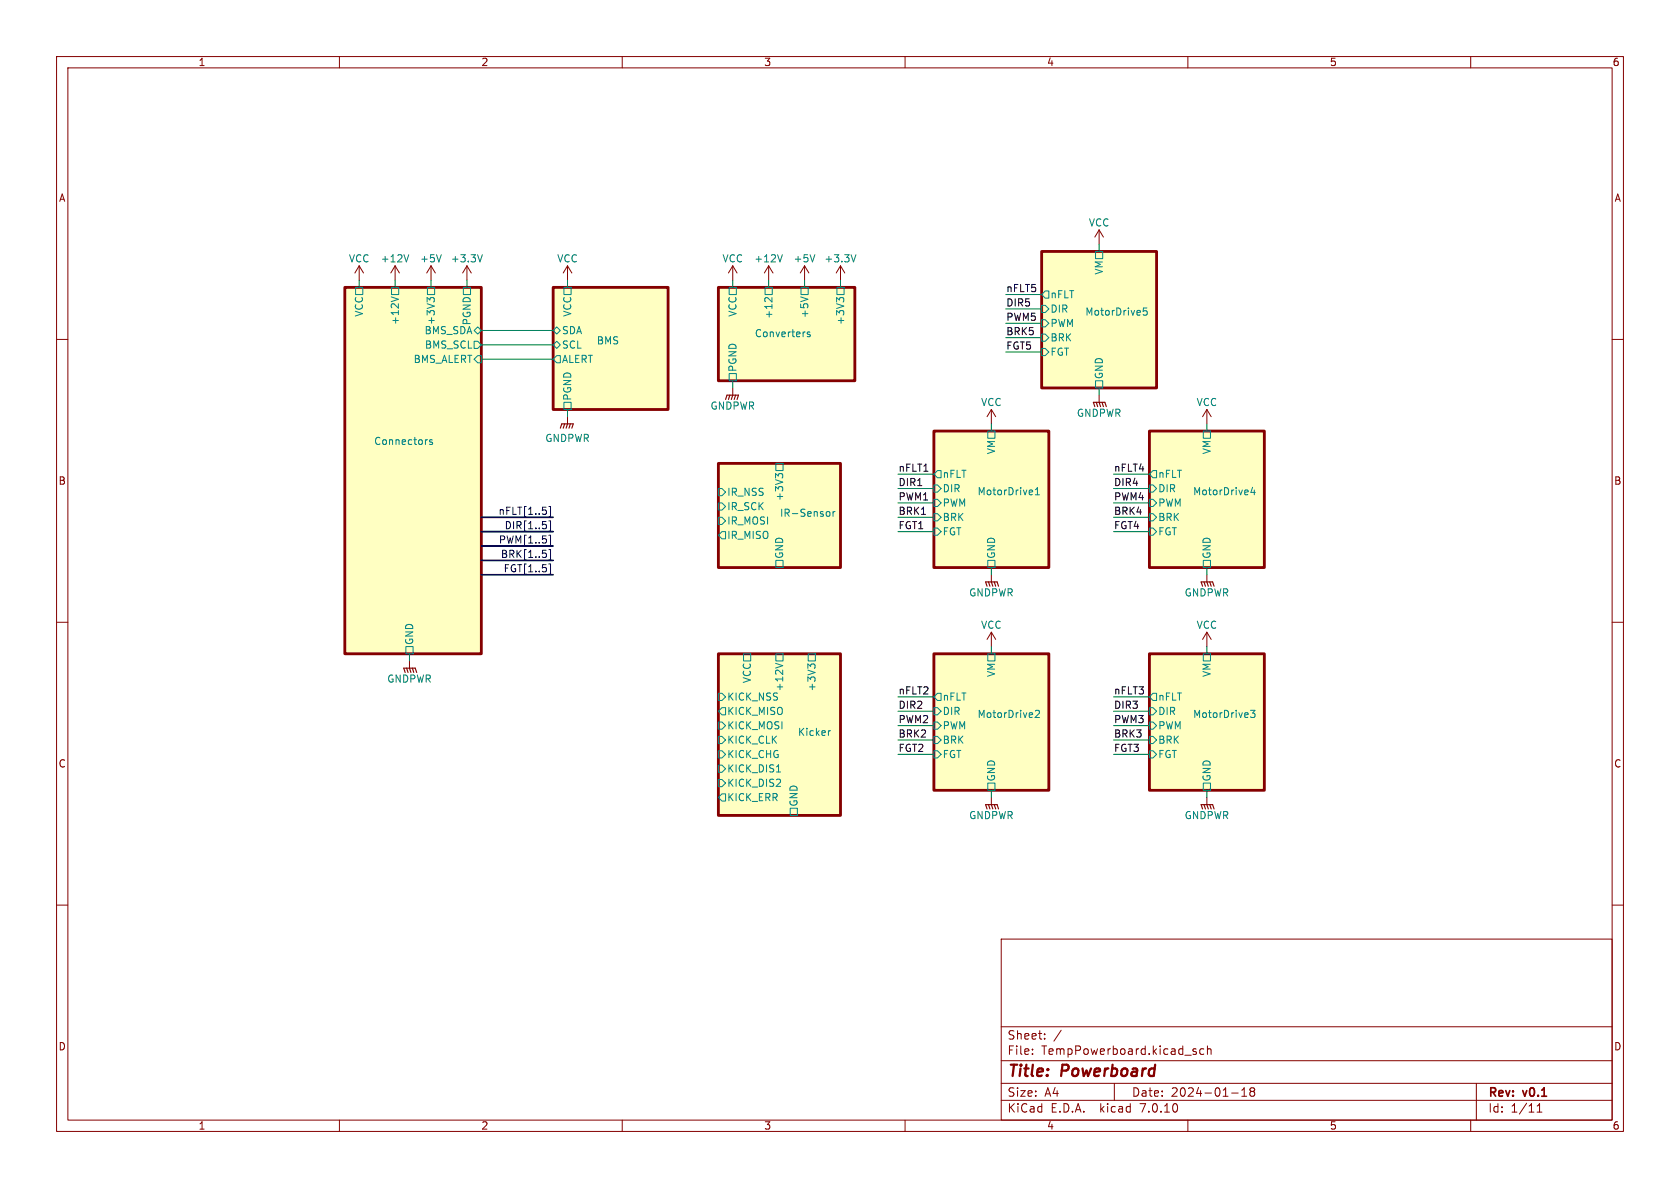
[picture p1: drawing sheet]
<svg xmlns="http://www.w3.org/2000/svg" width="297mm" height="210mm" viewBox="0 0 297 210" stroke-linecap="round" stroke-linejoin="round" font-family="sans-serif">
<g fill="none" stroke="#840000" stroke-width=".18">
<path d="M10 10h277v190h-277zM12 12h273v186h-273zM60 10v2M110 10v2M160 10v2M210 10v2M260 10v2M10 60h2M63.5 47l-.8 1.3M63.5 47v2.5M63.5 47l.8 1.3M69.8 47l-.7 1.3"/>
<path d="M69.8 47v2.5M69.8 47l.8 1.3M76.2 47l-.8 1.3M76.2 47v2.5M76.2 47l.8 1.3M82.5 47l-.7 1.3M82.5 47v2.5M82.5 47l.8 1.3M100.3 47v2.5M100.3 47l-.7 1.3M100.3 47l.8 1.3M129.5 47v2.5"/>
<path d="M129.5 47l-.7 1.3M129.5 47l.8 1.3M135.9 47l-.8 1.3M135.9 47v2.5M135.9 47l.8 1.3M142.2 47l-.7 1.3M142.2 47v2.5M142.2 47l.8 1.3M148.6 47l-.8 1.3M148.6 47v2.5M148.6 47l.8 1.3M194.3 40.6v2.6"/>
<path d="M194.3 40.6l-.8 1.3M194.3 40.6l.8 1.3M285 60h2M100.3 73.7v1.2M129.5 68.6v1.3M175.3 72.4v2.5M175.3 72.4l-.8 1.3M175.3 72.4l.7 1.3M194.3 69.9v1.2M213.4 72.4l-.8 1.3M213.4 72.4v2.5M213.4 72.4l.7 1.3"/>
<path d="M10 110h2M72.4 116.8v1.3M175.3 111.8l-.8 1.2M175.3 101.6v1.3M175.3 111.8v2.5M175.3 111.8l.7 1.2M213.4 101.6v1.3M213.4 111.8v2.5M213.4 111.8l-.8 1.2M213.4 111.8l.7 1.2M285 110h2M10 160h2"/>
<path d="M175.3 141v1.2M213.4 141v1.2M285 160h2M177 166h108v32h-108zM60 198v2M110 198v2M160 198v2M177 194.5h108M177 191.5h108M177 187.5h108M177 181.5h108M182.5 186.3v.1"/>
<path d="M182.5 185.5v.1M184.7 183.6v.1M184.7 182.8v.1M187.6 182.1l-1.3 2M197 191.5v3M210 198v2M211.1 185.9l.4 .1v.2l-.2 .2h-.3M211.1 185.4l.4 .1M212.8 185.5l-.4-.1-.3 .3v.4l.1 .2h.6M213.5 185.5l.2-.1 .3 .1 .1 .9M213.5 184.9v1.5M217.7 193.2h1.2"/>
<path d="M219.5 193.8h.9M219.5 192.7l.5-.4v1.5M221.2 192.9l-.2 .3v.3l.2 .3 .5-.1 .1-.2-.1-.4-.2-.2M221.2 192.9l-.2-.2 .2-.4 .5 .1 .1 .2-.3 .3M221.2 192.9h.3M260 198v2M261 191.5v6.5M271.7 196.6h.9M271.7 195.5l.5-.4v1.5"/>
</g>
<g fill="#ffffc2" stroke="#ffffc2" stroke-width=".18">
<path d="M127 81.9h21.6v18.4h-21.6z"/>
<path d="M97.8 50.8h20.3v21.6h-20.3z"/>
<path d="M203.2 76.2h20.3v24.1h-20.3z"/>
<path d="M127 50.8h24.1v16.5h-24.1z"/>
<path d="M203.2 115.6h20.3v24.1h-20.3z"/>
<path d="M184.1 44.5h20.4v24.1h-20.4z"/>
<path d="M127 115.6h21.6v28.5h-21.6z"/>
<path d="M165.1 76.2h20.3v24.1h-20.3z"/>
<path d="M165.1 115.6h20.3v24.1h-20.3z"/>
<path d="M61 50.8h24.1v64.8h-24.1z"/>
</g>
<path d="M61 50.8h24.1v64.8h-24.1zM97.8 50.8h20.3v21.6h-20.3zM127 50.8h24.1v16.5h-24.1zM184.1 44.5h20.4v24.1h-20.4zM165.1 76.2h20.3v24.1h-20.3zM203.2 76.2h20.3v24.1h-20.3zM127 81.9h21.6v18.4h-21.6zM127 115.6h21.6v28.5h-21.6zM165.1 115.6h20.3v24.1h-20.3zM203.2 115.6h20.3v24.1h-20.3z" fill="none" stroke="#840000" stroke-width=".5"/>
<g fill="none" stroke="#008484" stroke-width=".18">
<path d="M62.9 50.8h1.2v1.3h-1.2zM69.2 52.5l1.2 .4M69.2 50.8h1.3v1.3h-1.3zM72.3 45l-.5 1.3M75.6 50.8h1.2v1.3h-1.2zM76 52.8l.2-.2h.3l.3 .2M76 53l-.5-.4v.8M78 45l-.4 1.3M81.9 50.8h1.3v1.3h-1.3zM83.8 58.4l.7-.6 .6 .6-.6 .7zM85.3 45l-.5 1.3M97.8 58.4l.6-.6 .7 .6-.7 .7z"/>
<path d="M99.7 50.8h1.3v1.3h-1.3zM128.9 50.8h1.3v1.3h-1.3zM135.3 50.8h1.2v1.3h-1.2zM136.5 52.6v.8l-.9-.8-.3 .1-.1 .4M138.3 45l-.4 1.3M141.5 52.5l1.3 .4M141.6 50.8h1.3v1.3h-1.3zM143.2 58.7h-.3l-.2 .2 .1 .1 .4 .2v.3h-.5M144.1 45l-.5 1.3M148 50.8h1.2v1.3h-1.2zM148.4 52.8l.2-.2h.3l.3 .2M148.4 53l-.5-.4v.8"/>
<path d="M151.3 45l-.4 1.3M184.1 59.1h.7l.6 .6-.6 .6h-.7zM184.1 54h.7l.6 .6-.6 .6h-.7zM184.1 56.5h.7l.6 .7-.6 .6h-.7zM184.8 51.4h.6v1.3h-.6l-.7-.6zM193.7 44.5h1.2v1.2h-1.2zM202.8 54.4h-.6l-.1 .7 .2-.2 .4 .1 .1 .2v.4l-.2 .1-.5-.1M76.4 77.8l-.3-.1-.2 .2 .1 .2 .4 .1v.3h-.5M83.8 60.3h.7l.6 .7-.6 .6h-.7zM84.5 62.9h.6v1.2h-.6l-.7-.6zM97.8 61l.6-.7 .7 .7-.7 .6zM98.4 62.9h.7v1.2h-.7l-.6-.6z"/>
<path d="M99.7 71.1h1.3v1.3h-1.3zM128.9 66h1.3v1.3h-1.3zM174.6 76.2h1.3v1.3h-1.3zM184.1 61.6h.7l.6 .6-.6 .7h-.7zM193.7 67.3h1.2v1.3h-1.2zM212.7 76.2h1.3v1.3h-1.3zM127 86.4h.6l.7 .6-.7 .6h-.6zM127 88.9h.6l.7 .6-.7 .7h-.6zM127 91.4h.6l.7 .7-.7 .6h-.6zM127.6 94h.7v1.3h-.7l-.6-.7zM137.2 81.9h1.2v1.3h-1.2zM137.2 99.1h1.2v1.2h-1.2z"/>
<path d="M137.6 84.1l-.5-.4v.8M137.6 84l.2-.3h.3l.3 .3M146.3 90.4l.3 .1 .1 .2v.5l-.4 .1M147.3 90.4v.9M147.6 90.4l-.3 .3M165.1 90.8h.6l.7 .6-.7 .7h-.6zM165.1 93.3h.6l.7 .7-.7 .6h-.6zM165.1 85.7h.6l.7 .7-.7 .6h-.6zM165.1 88.3h.6l.7 .6-.7 .6h-.6zM165.7 83.2h.7v1.3h-.7l-.6-.7zM174.6 99.1h1.3v1.2h-1.3zM183 87.5h.8"/>
<path d="M183 86.6l.4-.4v1.3M203.2 90.8h.6l.7 .6-.7 .7h-.6zM203.2 93.3h.6l.7 .7-.7 .6h-.6zM203.2 85.7h.6l.7 .7-.7 .6h-.6zM203.2 88.3h.6l.7 .6-.7 .6h-.6zM203.8 83.2h.7v1.3h-.7l-.6-.7zM212.7 99.1h1.3v1.2h-1.3zM221.4 86.1l-.3 .9h.8M221.7 86.6v.9M71.8 114.3h1.2v1.3h-1.2zM131.4 115.6h1.3v1.2h-1.3zM137.1 117.3l1.3 .4"/>
<path d="M137.2 115.6h1.2v1.2h-1.2zM142.9 115.6h1.2v1.2h-1.2zM143.3 117.8l-.5-.4v.8M143.3 117.6l.2-.2h.3l.3 .2M174.6 115.6h1.3v1.2h-1.3zM212.7 115.6h1.3v1.2h-1.3zM127 127.6h.6l.7 .7-.7 .6h-.6zM127 132.7h.6l.7 .7-.7 .6h-.6zM127 130.2h.6l.7 .6-.7 .6h-.6zM127 135.3h.6l.7 .6-.7 .6h-.6zM127 137.8h.6l.7 .6-.7 .7h-.6zM127 122.6h.6l.7 .6-.7 .6h-.6z"/>
<path d="M127.6 125.1h.7v1.3h-.7l-.6-.7zM137.3 136.5h.7M146.8 129.2l-.3 .2M165.1 130.2h.6l.7 .6-.7 .6h-.6zM165.1 132.7h.6l.7 .7-.7 .6h-.6zM165.1 125.1h.6l.7 .6-.7 .7h-.6zM165.1 127.6h.6l.7 .7-.7 .6h-.6zM165.7 122.6h.7v1.2h-.7l-.6-.6zM174.6 138.4h1.3v1.3h-1.3zM183 125.7l.5-.1 .3 .3-.8 .9h.8M203.2 130.2h.6l.7 .6-.7 .6h-.6zM203.2 132.7h.6l.7 .7-.7 .6h-.6z"/>
<path d="M203.2 125.1h.6l.7 .6-.7 .7h-.6zM203.2 127.6h.6l.7 .7-.7 .6h-.6zM203.8 122.6h.7v1.2h-.7l-.6-.6zM212.7 138.4h1.3v1.3h-1.3zM221.1 125.6h.8l-.5 .5 .4 .1v.5l-.2 .1-.5-.1M127.6 140.3h.7v1.3h-.7l-.6-.6zM139.7 142.9h1.3v1.2h-1.3z"/>
</g>
<g fill="none" stroke="#840000" stroke-width=".2">
<path d="M99.1 75.7l.2-.8h2l-.2 .8M99.8 74.9l-.2 .8M100.3 74.9l-.2 .8M100.8 74.9l-.2 .8M128.3 70.6l.2-.7h2.1l-.3 .7M129 69.9l-.2 .7M129.5 69.9l-.2 .7M130 69.9l-.2 .7M193.5 71.9l-.2-.8h2l.3 .8M193.8 71.1l.3 .8M194.3 71.1l.3 .8M194.8 71.1l.3 .8"/>
<path d="M71.6 118.9l-.2-.8h2l.3 .8M71.9 118.1l.2 .8M72.4 118.1l.2 .8M72.9 118.1l.3 .8M174.5 103.6l-.3-.7h2.1l.2 .7M174.8 102.9l.2 .7M175.3 102.9l.2 .7M175.8 102.9l.2 .7M212.6 103.6l-.3-.7h2.1l.2 .7M212.9 102.9l.2 .7M213.4 102.9l.2 .7M213.9 102.9l.2 .7"/>
<path d="M174.5 143l-.3-.8h2.1l.2 .8M174.8 142.2l.2 .8M175.3 142.2l.2 .8M175.8 142.2l.2 .8M212.6 143l-.3-.8h2.1l.2 .8M212.9 142.2l.2 .8M213.4 142.2l.2 .8M213.9 142.2l.2 .8"/>
</g>
<path d="M95.9 97.3h.6M96.5 97.8l.1 .2-.1 .5M97 97.2h.3v1.8h-.3M97 89.5h.3v1.9h-.3M97 92.1h.3v1.8h-.3M97 94.6h.3v1.8h-.3M97 99.7h.3v1.8h-.3" fill="none" stroke="#000084" stroke-width=".18"/>
<path d="M85.1 94h12.7M85.1 96.5h12.7M85.1 91.4h12.7M85.1 99.1h12.7M85.1 101.6h12.7" fill="none" stroke="#000084" stroke-width=".3"/>
<g fill="none" stroke="#008400" stroke-width=".18">
<path d="M63.5 49.5v1.3M69.8 49.5v1.3M76.2 49.5v1.3M82.5 49.5v1.3M85.1 58.4h12.7M100.3 49.5v1.3M129.5 49.5v1.3M135.9 49.5v1.3M142.2 49.5v1.3M148.6 49.5v1.3M177.8 59.7h6.3M177.8 57.2h6.3"/>
<path d="M177.8 52.1h6.3M177.8 54.6h6.3M194.3 43.2v1.3M85.1 63.5h12.7M85.1 61h12.7M100.3 72.4v1.3M129.5 67.3v1.3M175.3 74.9v1.3M177.8 62.2h6.3M194.3 68.6v1.3M213.4 74.9v1.3M158.7 83.8h6.4"/>
<path d="M158.7 94h6.4M158.7 91.4h6.4M158.7 86.4h6.4M158.7 88.9h6.4M196.8 83.8h6.4M196.8 94h6.4M196.8 91.4h6.4M196.8 86.4h6.4M196.8 88.9h6.4M72.4 115.6v1.2M175.3 100.3v1.3M175.3 114.3v1.3"/>
<path d="M213.4 100.3v1.3M213.4 114.3v1.3M158.7 125.7h6.4M158.7 130.8h6.4M158.7 133.4h6.4M158.7 123.2h6.4M158.7 128.3h6.4M175.3 139.7v1.3M196.8 125.7h6.4M196.8 130.8h6.4M196.8 133.4h6.4M196.8 123.2h6.4"/>
<path d="M196.8 128.3h6.4M213.4 139.7v1.3"/>
</g>
<g font-size="2.8" fill="#840000">
<text x="178" y="190.9">Title:</text>
<text x="187.7" y="190.9">Powerboard</text>
</g>
<g font-size="2.1" fill="#840000">
<text x="178" y="184">Sheet:</text>
<text x="178" y="186.7">File:</text>
<text x="184.1" y="186.7">TempPowerboard.kicad_sch</text>
<text x="178" y="196.9">KiCad</text>
<text x="178" y="194.1">Size:</text>
<text x="184.7" y="194.1">A4</text>
<text x="185.7" y="196.9">E.D.A.</text>
<text x="194.6" y="196.9">kicad</text>
<text x="200" y="194.1">Date:</text>
<text x="201.8" y="196.9">7.0.10</text>
<text x="207" y="194.1">2024-01-18</text>
<text x="263" y="194.3">Rev:</text>
<text x="263" y="196.9">Id:</text>
<text x="267.1" y="196.9">1/11</text>
<text x="269.4" y="194.3">v0.1</text>
</g>
<g font-size="1.8" fill="#840000">
<text x="35" y="11.9">1</text>
<text x="85" y="11.9">2</text>
<text x="135" y="11.9">3</text>
<text x="185" y="11.9">4</text>
<text x="235" y="11.9">5</text>
<text x="285" y="11.9">6</text>
<text x="10.3" y="35.9">A</text>
<text x="285.3" y="35.9">A</text>
<text x="10.3" y="85.9">B</text>
<text x="285.3" y="85.9">B</text>
<text x="10.3" y="135.9">C</text>
<text x="285.3" y="135.9">C</text>
<text x="10.3" y="185.9">D</text>
<text x="285.3" y="185.9">D</text>
<text x="35" y="199.9">1</text>
<text x="85" y="199.9">2</text>
<text x="135" y="199.9">3</text>
<text x="185" y="199.9">4</text>
<text x="235" y="199.9">5</text>
<text x="285" y="199.9">6</text>
</g>
<g font-size="1.8" fill="#008484">
<text x="192.4" y="40.2">VCC</text>
<text x="61.6" y="46.6">VCC</text>
<text x="67.2" y="46.6">+12V</text>
<text x="74.2" y="46.6">+5V</text>
<text x="79.6" y="46.6">+3.3V</text>
<text x="98.4" y="46.6">VCC</text>
<text x="127.6" y="46.6">VCC</text>
<text x="133.2" y="46.6">+12V</text>
<text x="140.2" y="46.6">+5V</text>
<text x="145.6" y="46.6">+3.3V</text>
<text x="185.6" y="52.9">nFLT</text>
<text x="195.2" y="48.7" transform="rotate(-90 195.2 48.7)">VM</text>
<text x="64.4" y="56.1" transform="rotate(-90 64.4 56.1)">VCC</text>
<text x="70.7" y="57.5" transform="rotate(-90 70.7 57.5)">+12V</text>
<text x="75" y="59.3">BMS_SDA</text>
<text x="77.1" y="57.5" transform="rotate(-90 77.1 57.5)">+3V3</text>
<text x="83.4" y="57.6" transform="rotate(-90 83.4 57.6)">PGND</text>
<text x="99.3" y="59.3">SDA</text>
<text x="101.2" y="56.1" transform="rotate(-90 101.2 56.1)">VCC</text>
<text x="130.4" y="56.1" transform="rotate(-90 130.4 56.1)">VCC</text>
<text x="133.3" y="59.7">Converters</text>
<text x="136.8" y="56.5" transform="rotate(-90 136.8 56.5)">+12</text>
<text x="143.1" y="56.3" transform="rotate(-90 143.1 56.3)">+5V</text>
<text x="149.5" y="57.5" transform="rotate(-90 149.5 57.5)">+3V3</text>
<text x="185.6" y="55.5">DIR</text>
<text x="185.6" y="58">PWM</text>
<text x="191.8" y="55.9">MotorDrive5</text>
<text x="73" y="64.4">BMS_ALERT</text>
<text x="75" y="61.8">BMS_SCL</text>
<text x="99.3" y="61.8">SCL</text>
<text x="99.3" y="64.4">ALERT</text>
<text x="105.4" y="61">BMS</text>
<text x="130.4" y="65.8" transform="rotate(-90 130.4 65.8)">PGND</text>
<text x="185.6" y="60.6">BRK</text>
<text x="185.6" y="63.1">FGT</text>
<text x="101.2" y="70.9" transform="rotate(-90 101.2 70.9)">PGND</text>
<text x="173.3" y="72">VCC</text>
<text x="195.2" y="67.1" transform="rotate(-90 195.2 67.1)">GND</text>
<text x="211.4" y="72">VCC</text>
<text x="125.5" y="72.6">GNDPWR</text>
<text x="190.3" y="73.9">GNDPWR</text>
<text x="66" y="78.7">Connectors</text>
<text x="96.3" y="78.3">GNDPWR</text>
<text x="176.1" y="80.4" transform="rotate(-90 176.1 80.4)">VM</text>
<text x="214.2" y="80.4" transform="rotate(-90 214.2 80.4)">VM</text>
<text x="128.5" y="87.9">IR_NSS</text>
<text x="138.7" y="88.7" transform="rotate(-90 138.7 88.7)">+3V3</text>
<text x="166.6" y="84.7">nFLT</text>
<text x="166.6" y="87.2">DIR</text>
<text x="166.6" y="89.8">PWM</text>
<text x="172.7" y="87.6">MotorDrive1</text>
<text x="204.7" y="84.7">nFLT</text>
<text x="204.7" y="87.2">DIR</text>
<text x="204.7" y="89.8">PWM</text>
<text x="210.8" y="87.6">MotorDrive4</text>
<text x="128.5" y="90.4">IR_SCK</text>
<text x="128.5" y="92.9">IR_MOSI</text>
<text x="128.5" y="95.5">IR_MISO</text>
<text x="137.8" y="91.4">IR-Sensor</text>
<text x="166.6" y="92.3">BRK</text>
<text x="166.6" y="94.8">FGT</text>
<text x="204.7" y="92.3">BRK</text>
<text x="204.7" y="94.8">FGT</text>
<text x="138.7" y="98.9" transform="rotate(-90 138.7 98.9)">GND</text>
<text x="176.1" y="98.9" transform="rotate(-90 176.1 98.9)">GND</text>
<text x="214.2" y="98.9" transform="rotate(-90 214.2 98.9)">GND</text>
<text x="171.2" y="105.6">GNDPWR</text>
<text x="209.3" y="105.6">GNDPWR</text>
<text x="173.3" y="111.4">VCC</text>
<text x="211.4" y="111.4">VCC</text>
<text x="73.3" y="114.1" transform="rotate(-90 73.3 114.1)">GND</text>
<text x="176.1" y="119.8" transform="rotate(-90 176.1 119.8)">VM</text>
<text x="214.2" y="119.8" transform="rotate(-90 214.2 119.8)">VM</text>
<text x="68.4" y="120.9">GNDPWR</text>
<text x="128.5" y="124.1">KICK_NSS</text>
<text x="132.9" y="120.9" transform="rotate(-90 132.9 120.9)">VCC</text>
<text x="138.7" y="122.3" transform="rotate(-90 138.7 122.3)">+12V</text>
<text x="144.4" y="122.3" transform="rotate(-90 144.4 122.3)">+3V3</text>
<text x="166.6" y="124.1">nFLT</text>
<text x="204.7" y="124.1">nFLT</text>
<text x="128.5" y="129.1">KICK_MOSI</text>
<text x="128.5" y="131.7">KICK_CLK</text>
<text x="128.5" y="126.6">KICK_MISO</text>
<text x="141" y="130.2">Kicker</text>
<text x="166.6" y="131.7">BRK</text>
<text x="166.6" y="126.6">DIR</text>
<text x="166.6" y="129.1">PWM</text>
<text x="172.7" y="127">MotorDrive2</text>
<text x="204.7" y="131.7">BRK</text>
<text x="204.7" y="126.6">DIR</text>
<text x="204.7" y="129.1">PWM</text>
<text x="210.8" y="127">MotorDrive3</text>
<text x="128.5" y="134.2">KICK_CHG</text>
<text x="128.5" y="136.8">KICK_DIS1</text>
<text x="166.6" y="134.2">FGT</text>
<text x="204.7" y="134.2">FGT</text>
<text x="128.5" y="141.8">KICK_ERR</text>
<text x="128.5" y="139.3">KICK_DIS2</text>
<text x="141.2" y="142.7" transform="rotate(-90 141.2 142.7)">GND</text>
<text x="176.1" y="138.2" transform="rotate(-90 176.1 138.2)">GND</text>
<text x="214.2" y="138.2" transform="rotate(-90 214.2 138.2)">GND</text>
<text x="171.2" y="145">GNDPWR</text>
<text x="209.3" y="145">GNDPWR</text>
</g>
<g font-size="1.8">
<text x="177.8" y="51.7">nFLT5</text>
<text x="177.8" y="59.3">BRK5</text>
<text x="177.8" y="56.8">PWM5</text>
<text x="177.8" y="54.3">DIR5</text>
<text x="177.8" y="61.9">FGT5</text>
<text x="158.7" y="83.5">nFLT1</text>
<text x="196.8" y="83.5">nFLT4</text>
<text x="158.7" y="88.6">PWM1</text>
<text x="158.7" y="86">DIR1</text>
<text x="196.8" y="86">DIR4</text>
<text x="196.8" y="88.6">PWM4</text>
<text x="158.7" y="93.6">FGT1</text>
<text x="158.7" y="91.1">BRK1</text>
<text x="196.8" y="91.1">BRK4</text>
<text x="196.8" y="93.6">FGT4</text>
<text x="158.7" y="125.4">DIR2</text>
<text x="158.7" y="122.8">nFLT2</text>
<text x="196.8" y="125.4">DIR3</text>
<text x="196.8" y="122.8">nFLT3</text>
<text x="158.7" y="130.5">BRK2</text>
<text x="158.7" y="127.9">PWM2</text>
<text x="196.8" y="127.9">PWM3</text>
<text x="196.8" y="130.5">BRK3</text>
<text x="158.7" y="133">FGT2</text>
<text x="196.8" y="133">FGT3</text>
</g>
<g font-size="1.8" fill="#000084">
<text x="88" y="91.1">nFLT[1..5]</text>
<text x="89.1" y="93.6">DIR[1..5]</text>
<text x="88.1" y="96.2">PWM[1..5]</text>
<text x="88.5" y="98.7">BRK[1..5]</text>
<text x="88.9" y="101.3">FGT[1..5]</text>
</g>
</svg>
